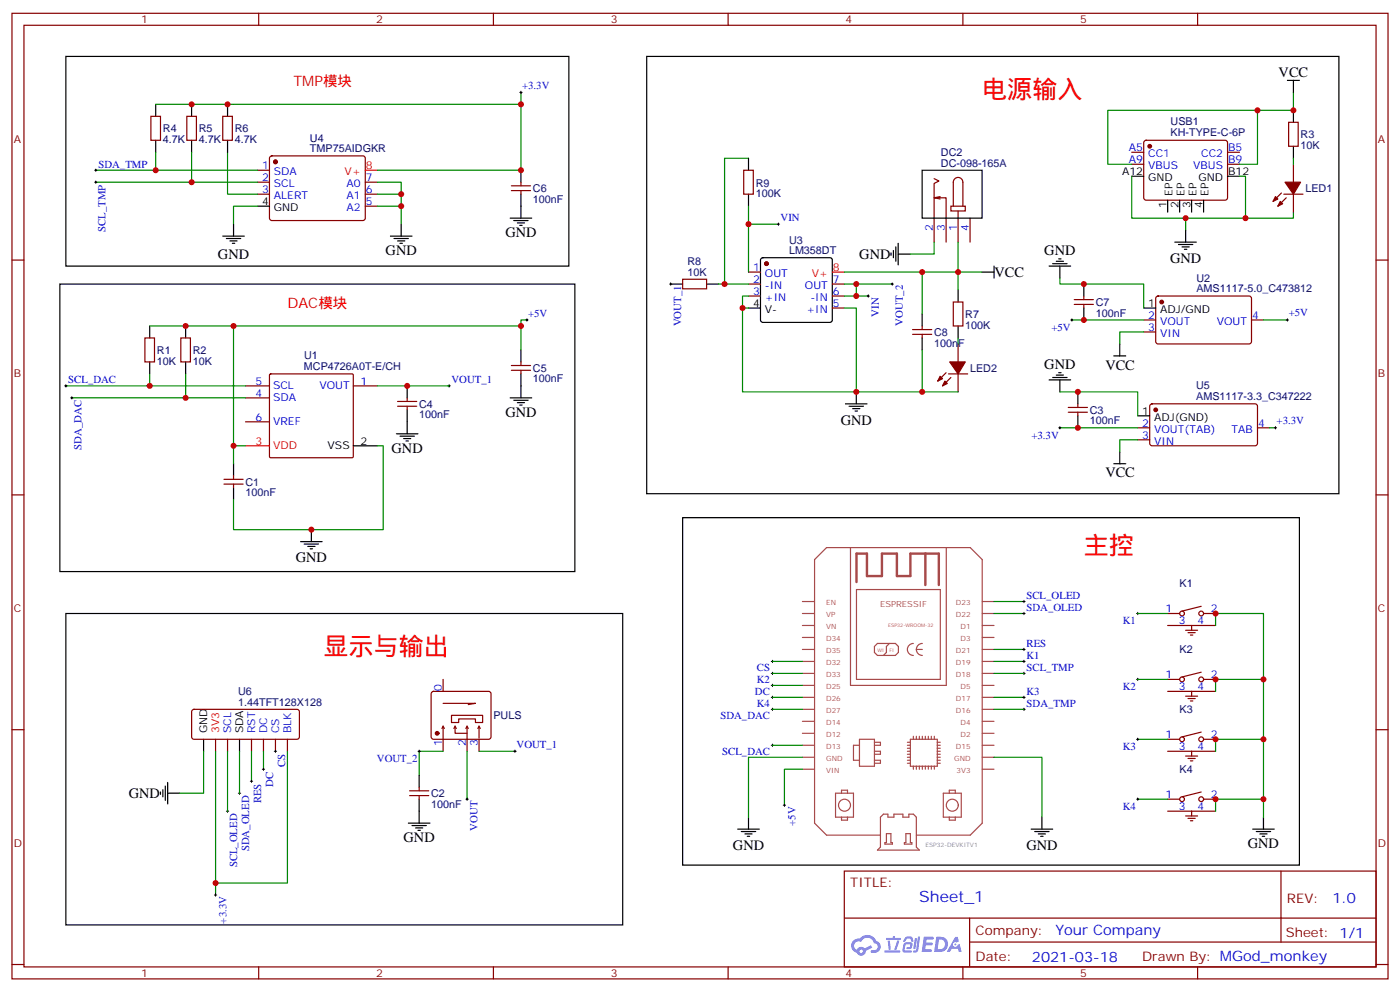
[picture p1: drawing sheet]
<svg xmlns="http://www.w3.org/2000/svg" width="412mm" height="292mm" viewBox="0 0 412 292" stroke-linecap="round" stroke-linejoin="round" font-family="sans-serif">
<g fill="none" stroke="#870000" stroke-width=".35">
<path d="M3.5 3.9h405.4v284.4h-405.4zM7.1 7.4h398.2v277.3h-398.2zM76.2 3.9v3.5M145.3 3.9v3.5M214.5 3.9v3.5M283.6 3.9v3.5M352.8 3.9v3.5M3.5 76.6h3.6M405.3 76.6h3.6M3.5 145.7h3.6M405.3 145.7h3.6M3.5 214.9h3.6"/>
<path d="M405.3 214.9h3.6M248.7 256.5h156.6v28.2h-156.6zM377.3 256.5v20.9M248.7 270.4h156.5M285.6 277.4h119.6M285.6 270.4v14.1M3.5 284h3.6M76.2 284.7v3.6M145.3 284.7v3.6M214.5 284.7v3.6M283.6 284.7v3.6M352.8 284.7v3.6"/>
<path d="M405.3 284h3.6"/>
</g>
<g fill="#5487ff">
<path d="M272.1 275.8h2.6l.3 .2-.1 .6h-2l-.1 1h1.6l.4 .4-.4 .4h-1.7l-.2 1.1 1.8 .1 .3 .3-.2 .4h-2.9z"/>
<path d="M281.4 275.9h.7l.4 1.3-.7 .3a.74 .74 0 0 0-1.1 .3 .74 .74 0 0 0 .5 1.1 .74 .74 0 0 0 .9-.7l.5-.3 .7 2.4h-.9l-.2-1h-1.9l-.5 1h-.9z"/>
<path d="M269.5 276.3h.6l-.4 2.9a.31 .31 0 0 1-.3 .3 .31 .31 0 0 1-.3-.3z"/>
<path d="M270.4 275.8h.6l-.5 4a.89 .89 0 0 1-.7 .7 .89 .89 0 0 1-.9-.3l1-.5z"/>
<path d="M266.8 276l.6-.2 1.2 .1 .5 1.3-.6 .1-.4-.9-1 .1a.95 .95 0 0 1-1 .8l-.1-.2z"/>
<path d="M266.4 277.7l1.8-.2a1.04 1.04 0 0 1 .6 1.1 1.04 1.04 0 0 1-.8 .9h-.7a.29 .29 0 0 1-.3-.4 .29 .29 0 0 1 .3-.2h.7l.2-.8h-1.4l-.4 1.8h1.9a.29 .29 0 0 1 .3 .3 .29 .29 0 0 1-.3 .3h-2l-.4-.3 .2-2.1z"/>
<path d="M260.5 279.9h4.4a.3 .3 0 0 1 .3 .3 .3 .3 0 0 1-.3 .3h-4.3z"/>
<path d="M264.3 277h.6l-.5 1.6a1.02 1.02 0 0 1-.7 1.2l-.2-.3z"/>
<path d="M261.5 277h.6l.3 2.4-.3 .3-.3-.2z"/>
<path d="M261.1 276.2h1.9l.2-.5h.5l-.1 .5h1.5a.29 .29 0 0 1 .3 .3 .29 .29 0 0 1-.3 .3h-3.9z"/>
<path d="M275.8 275.9l-.6 4.4h1.4a2.27 2.27 0 0 0 2.7-2.3 2.27 2.27 0 0 0-2.7-2.1zM276.6 276.6a1.5 1.5 0 0 1 1.8 1.6 1.5 1.5 0 0 1-1.9 1.3h-.3z"/>
<path d="M251.4 277a2.09 2.09 0 0 0 1 3.5 1.37 1.37 0 0 0 1.5 .9 1.37 1.37 0 0 0 1.1-1.4l2-1-.5-.7-1.8 1a1.4 1.4 0 0 0-2.3 .4 1.32 1.32 0 0 1-.6-1.9 1.32 1.32 0 0 1 1.9-.4 2.02 2.02 0 0 1 2-1.3 2.02 2.02 0 0 1 1.8 1.7 1.09 1.09 0 0 1 1.1 1.3 1.09 1.09 0 0 1-1.6 .7 .41 .41 0 0 0-.5 .3 .41 .41 0 0 0 .4 .5 1.89 1.89 0 0 0 2.4-1.2 1.89 1.89 0 0 0-1.2-2.4 2.98 2.98 0 0 0-5-.6l-1 .1zM253.2 280.1a.52 .52 0 0 1 1 0 .52 .52 0 0 1-1 0z"/>
<circle cx="281.4" cy="278.1" r=".28"/>
</g>
<g fill="none" stroke="#870000" stroke-width=".35">
<path d="M44.4 34.3h2.9v7h-2.9zM55 34.3h2.9v7h-2.9zM65.6 34.3h2.8v7h-2.8zM379.6 36h2.8v7.1h-2.8zM75.8 57.2h3.6M75.8 50.1h3.6M75.8 53.7h3.6M79.6 46.1l.5-.2 27.1 .1 .4 .6-.1 17.9-.6 .4h-27.1l-.4-.7v-17.6zM107.6 57.2h3.5M107.6 53.7h3.5M150.6 56.1h5.7M150.6 54.7h5.7"/>
<path d="M153.5 53.7v1M153.5 56.1v1.1M219.1 50.1h2.8v7.1h-2.8zM275.2 52.6l1.4 .7-1.4 .7v17.3M275.2 58.2l1.7 .4M276.9 57.9l-1.7 .3h3.5v13.1M333.4 44.8h3.5M333.4 48.4h3.5M337.1 41.5l.5-.2h23.3l.5 .2 .2 .5-.1 16.5-.6 .4h-23.6l-.4-.7v-16.2zM361.6 44.8h3.5M361.6 48.4h3.5M377.5 56.8l-2.5 2.5"/>
<path d="M378.2 57.2h5.6M378.9 58.2l-2.5 2.5M381 48.4v5.3M381 57.2v5.3M107.6 60.7h3.5M280.1 60.7h4.2v1.4h-4.2zM280.8 60.7v-7a1.41 1.41 0 0 1 1.4-1.5 1.41 1.41 0 0 1 1.4 1.5v7M282.2 62.1v9.2M285.8 64.2v7.1M42.7 99.5h2.8v7.1h-2.8zM53.3 99.5h2.8v7.1h-2.8zM201.1 82.2h7v2.9h-7z"/>
<path d="M220.5 80.1h3.5M220.5 83.6h3.5M220.5 87.2h3.5M245.2 83.6h3.5M245.2 87.2h3.5M245.2 90.7h3.5M268.8 98.5h5.7M268.8 97h5.7M271.6 96v1M271.6 98.5v1M280.8 88.9h2.8v7.1h-2.8zM316.4 89.6h5.7"/>
<path d="M316.4 88.2h5.7M319.3 87.2v1M319.3 89.6v1.1M336.9 94.2h3.5M336.9 97.8h3.5M340.7 87.4l.4-.2h27.1l.5 .7-.1 13-.7 .4-27-.1-.5-.6v-12.7zM368.7 94.2h3.5M72.3 113.6h7.1M72.3 117.2h7.1M79.4 110.3l.3-.2 24.2 .1 .2 .3-.1 24.1-.3 .2-24.2-.1-.1-.3zM104.1 113.6h7M117.1 119.6h5.7"/>
<path d="M117.1 118.2h5.7M119.9 117.2v1M119.9 119.6v1.1M150.6 109h5.7M150.6 107.6h5.7M153.5 106.6v1M153.5 109v1.1M278.7 109.7l-2.5 2.5M279.4 110.1h5.6M280.1 111.2l-2.5 2.4M282.2 101.3v5.3M282.2 110.1v5.3"/>
<path d="M314.7 120h5.6M317.5 118.9v1.1M338.9 119.1l.5-.2 30.6 .1 .4 .6v11.2l-.7 .5-30.6-.1-.4-.6v-11zM72.3 124.2h7.1M314.7 121.4h5.6M317.5 121.4v1M335.1 126h3.6M335.1 129.5h3.6M370.4 126h3.5M66 141.1h5.6M66 142.6h5.6M68.8 140.1v1"/>
<path d="M68.8 142.6v1M353.8 178.5l-5.6 1.5M344 180.7h3.5M344 184.2h14.1M349.2 185.6h3.6M350 186.3h2.1M350.7 187h.7M351 184.2v1.4M353.8 197.9l-5.6 1.5M354.5 180.7h3.6M56.7 209.1l.4-.2h30.7l.4 .7-.1 7.7-.6 .4-30.6-.1-.5-.6v-7.4zM63.5 217.7v3.5"/>
<path d="M67 217.7v3.5M74.1 217.7v3.5M77.6 217.7v3.5M81.1 217.7v3.5M84.7 217.7v3.5M127.2 203.8l.5-.2h16.2l.5 .2 .2 .5v12.7l-.2 .5-.5 .2h-16.2l-.5-.2-.2-.5v-12.7zM130.2 214.5l.3-.7 .4 .7M130.5 207.1h9.6l-2.2 .4M130.5 200.1v3.5M130.5 214.2v7M133 210.6h9.2v2.2h-2.1v-1.1h-5v1.1h-2.1zM133.7 214.5l.4-.7 .3 .7"/>
<path d="M134.1 214.2v1.7h3.5M137.2 214.5l.4-.7 .3 .7M137.6 214.2v7M140.8 214.5l.3-.7 .4 .7M141.1 214.2v3.1M141.1 217.7v3.5M344 200.1h3.5M344 203.6h14.1M344 217.7h3.5M349.2 205h3.6M350 205.7h2.1M350.7 206.4h.7"/>
<path d="M351 203.6v1.4M353.8 215.6l-5.6 1.4M354.5 200.1h3.6M354.5 217.7h3.6M120.6 234.3h5.7M120.6 232.9h5.7M123.5 231.8v1.1M123.5 234.3v1M344 221.2h14.1M344 235.3h3.5M344 238.9h14.1M349.2 222.6h3.6"/>
<path d="M350 223.3h2.1M350.7 224h.7M351 221.2v1.4M351 238.9v1.4M353.8 233.2l-5.6 1.4M354.5 235.3h3.6M349.2 240.3h3.6M350 241h2.1M350.7 241.7h.7"/>
<circle cx="348.2" cy="180.7" r=".71"/>
<circle cx="353.8" cy="180.7" r=".71"/>
<circle cx="348.2" cy="200.1" r=".71"/>
<circle cx="348.2" cy="217.7" r=".71"/>
<circle cx="353.8" cy="200.1" r=".71"/>
<circle cx="353.8" cy="217.7" r=".71"/>
<circle cx="348.2" cy="235.3" r=".71"/>
<circle cx="353.8" cy="235.3" r=".71"/>
</g>
<g fill="none" stroke="#000" stroke-width=".35">
<path d="M19.4 16.6h148.2v61.8h-148.2zM190.5 16.6h203.9v128.8h-203.9zM45.9 30.7v3.6M56.4 30.7v3.6M67 30.7v3.6M379.2 23.7h3.6M381 23.7v3.5M381 32.5v3.5M45.9 41.3v3.5M56.4 41.3v3.5M67 41.3v3.5M153.5 50.1v3.6"/>
<path d="M153.5 57.2v7M220.5 46.6v3.5M220.5 57.2v3.5M271.6 50.1h17.7v14.1h-17.7zM333.4 51.9h3.5M344 58.9v3.6M347.5 58.9v3.6M351 58.9v3.6M354.5 58.9v3.6M361.6 51.9h3.5M381 43.1v3.5M65.6 69.5h6.4"/>
<path d="M66.7 70.2h4.2M67.7 70.9h2.1M68.4 71.6h.7M68.8 66v3.5M75.8 60.7h3.6M115 69.5h6.4M116.1 70.2h4.2M117.1 70.9h2.1M117.8 71.6h.7M118.2 66v3.5M150.3 64.2h6.3M151.3 64.9h4.3"/>
<path d="M152.4 65.7h2.1M153.1 66.4h.7M224.2 76.1l.5-.2h19.8l.5 .2 .2 .5v17.6l-.3 .5-.4 .2h-19.8l-.5-.2-.2-.5v-17.6zM262.5 74.5v.7M263.2 73.8v2.1M263.9 72.7v4.2M264.6 74.8h3.5M264.6 71.6v6.4M292.8 78.4v3.5M309 78.4h6.4M310.1 77.6h4.2M311.1 76.9h2.2"/>
<path d="M311.9 76.2h.7M312.2 78.4v3.5M346.1 71.3h6.3M347.1 72h4.3M348.2 72.7h2.1M348.9 73.4h.7M349.2 67.8v3.5M17.6 83.6h151.7v84.7h-151.7zM44.1 96v3.5M54.7 96v3.5M197.6 83.6h3.5M208.1 83.6h3.6"/>
<path d="M220.5 90.7h3.5M271.6 92.5v3.5M271.6 99.5v3.5M282.2 85.4v3.5M282.2 96v3.5M289.3 80.1h3.5M319.3 83.6v3.6M319.3 90.7v3.5M336.9 90.7h3.5M44.1 106.6v3.5M54.7 106.6v3.5M119.9 113.6v3.6"/>
<path d="M150.3 117.2h6.3M151.3 117.9h4.3M152.4 118.6h2.1M153.1 119.3h.7M153.5 103v3.6M153.5 110.1v7.1M249.1 118.9h6.3M250.1 119.6h4.3M252.2 115.4v3.5M309 111.9h6.4M310.1 111.2h4.2M311.1 110.5h2.2"/>
<path d="M311.9 109.7h.7M312.2 111.9v3.5M317.5 115.4v3.5M328.1 104.8h3.5M329.8 101.3v3.5M68.8 136.6v3.5M104.1 131.3h7M116.8 127.7h6.3M117.8 128.4h4.3M118.9 129.2h2.1M119.6 129.9h.7M119.9 120.7v7"/>
<path d="M251.2 120.3h2.1M251.9 121h.7M317.5 122.4v3.6M328.1 136.6h3.5M329.8 133v3.6M335.1 122.4h3.6M68.8 143.6v3.5M88.5 159.5h6.4M91.7 156v3.5M201.1 152.4h181.7v102.3h-181.7zM89.6 160.2h4.2M90.7 160.9h2.1"/>
<path d="M91.4 161.6h.7M19.4 180.7h164v91.7h-164zM60 217.7v3.5M70.6 217.7v3.5M47.3 233.2v.7M48 232.5v2.1M48.7 231.5v4.2M49.4 233.6h3.5M49.4 230.4v6.3M123.5 228.3v3.5M123.5 235.3v7.1M120.3 242.4h6.3"/>
<path d="M121.4 243.1h4.2M122.4 243.8h2.1M123.1 244.5h.7M217.3 244.2h6.4M218.4 244.9h4.2M219.4 245.6h2.1M220.1 246.3h.7M220.5 240.6v3.6M303.7 244.2h6.4M304.8 244.9h4.2M305.9 245.6h2.1M306.6 246.3h.7"/>
<path d="M306.9 240.6v3.6M369 244.2h6.4M370.1 244.9h4.2M371.1 245.6h2.1M371.8 246.3h.7M372.2 240.6v3.6"/>
</g>
<path d="M107.6 50.1h3.5M245.2 80.1h3.5M72.3 131.3h7.1" fill="none" stroke="#f00" stroke-width=".35"/>
<g fill="#870000" stroke="#870000" stroke-width=".35">
<path d="M378.5 53.7h4.6l-2.1 3.5z"/>
<path d="M375.7 57.9l.7 .7-1.4 .7z"/>
<path d="M377.1 59.3l.7 .7-1.4 .7z"/>
<path d="M279.8 106.6h4.5l-2.1 3.5z"/>
<path d="M276.9 110.8l.7 .7-1.4 .7z"/>
<path d="M278.3 112.2l.7 .7-1.4 .7z"/>
<circle cx="342.2" cy="88.9" r=".53"/>
<circle cx="338.7" cy="43.1" r=".53"/>
<circle cx="128.8" cy="215.9" r=".53"/>
<circle cx="340.4" cy="120.7" r=".53"/>
<circle cx="81.1" cy="47.7" r=".53"/>
<circle cx="225.8" cy="77.6" r=".53"/>
</g>
<g fill="none" stroke="#008700" stroke-width=".35">
<path d="M45.9 30.7h107.6M153.5 27.2v22.9h-42.4M370.4 32.5v15.9h-5.3M381 27.2v5.3h-54.7v15.9h7.1M28.2 53.7h47.6M28.2 50.1h47.6M45.9 44.8v5.3M56.4 44.8v8.9M67 44.8v12.4h8.8M111.1 53.7h7.1v12.3M111.1 57.2h7.1M220.5 46.6h-7.1v37h-1.7"/>
<path d="M333.4 51.9v12.3h15.8M365.1 51.9h1.8v12.3h14.1v-1.7M381 46.6v1.8M75.8 60.7h-7v5.3M111.1 60.7h7.1M220.5 60.7v19.4M220.5 66h8.8M275.2 71.3v3.5h-7.1M282.2 71.3v8.8h-33.5M366.9 64.2h-17.7v3.6M44.1 96h24.7v35.3h3.5M68.8 96h84.7"/>
<path d="M155.2 94.2h-1.7v8.8M213.4 83.6h7.1M218.7 90.7h1.8M220.5 87.2h-1.8v28.2h63.5M248.7 90.7h3.5v24.7M248.7 83.6h3.5v3.6h-3.5M252.2 83.6h10.6M252.2 87.2h3.6M271.6 80.1v12.4M282.2 99.5v1.8M289.3 80.1h-7.1v5.3M312.2 81.9v1.7h24.7v7.1"/>
<path d="M315.7 94.2h21.2M336.9 97.8h-7.1v3.5M372.2 94.2h7M19.4 113.6h52.9M21.2 117.2h51.1M44.1 110.1v3.5M54.7 110.1v7.1M111.1 113.6h21.2M271.6 103v12.4M312.2 115.4h22.9v7M68.8 131.3v5.3M111.1 131.3h1.8v24.7h-44.1v-8.9"/>
<path d="M312.2 126h22.9M335.1 129.5h-5.3v3.5M373.9 126h1.8M292.8 177.1h8.8M227.5 194.8h8.9M227.5 198.3h8.9M292.8 180.7h8.8M292.8 191.2h8.8M292.8 194.8h8.8M292.8 198.3h8.8M335.1 180.7h8.9M358.1 184.2v-3.5h14.1v59.9"/>
<path d="M227.5 205.4h8.9M227.5 219.5h8.9M227.5 208.9h8.9M227.5 201.8h8.9M292.8 205.4h8.8M292.8 208.9h8.8M335.1 217.7h8.9M335.1 200.1h8.9M372.2 200.1h-14.1v3.5M372.2 217.7h-14.1v3.5M60 221.2v12.4h-7.1M63.5 221.2v42.4"/>
<path d="M67 221.2v17.7M70.6 221.2v12.4M74.1 221.2v8.8M77.6 221.2v5.3M84.7 221.2v38.8h-21.2M130.5 221.2h-7v7.1M137.6 221.2v14.1M141.1 221.2h10.6M236.4 223h-15.9v17.6M236.4 226.5h-5.3v10.6M292.8 223h14.1v17.6M335.1 235.3h8.9"/>
<path d="M372.2 235.3h-14.1v3.6"/>
</g>
<g fill="none" stroke="#000" stroke-width=".29">
<path d="M153.1 27.2h.7M153.5 26.8v.8M27.9 50.1h.7M27.9 53.7h.7M28.2 49.8v.7M28.2 53.3v.7M229 66h.7M229.3 65.7v.7M154.9 94.2h.7M155.2 93.9v.7M197.2 83.6h.7M197.6 83.3v.7"/>
<path d="M255.4 87.2h.7M255.8 86.8v.7M262.5 83.6h.7M262.8 83.3v.7M315.4 94.2h.7M315.7 93.9v.7M378.9 94.2h.7M379.2 93.9v.7M19 113.6h.8M19.4 113.3v.7M20.8 117.2h.7M21.2 116.8v.7"/>
<path d="M131.9 113.6h.7M132.3 113.3v.7M311.9 126h.7M312.2 125.6v.7M375.4 126h.7M375.7 125.6v.7M301.3 177.1h.7M301.6 176.8v.7M227.2 194.8h.7M227.2 198.3h.7M227.5 194.4v.7M227.5 197.9v.7"/>
<path d="M301.3 180.7h.7M301.3 194.8h.7M301.3 198.3h.7M301.3 191.2h.7M301.6 180.3v.7M301.6 190.9v.7M301.6 194.4v.7M301.6 197.9v.7M334.8 180.7h.7M335.1 180.3v.7M335.1 199.7v.7M227.2 201.8h.7"/>
<path d="M227.2 208.9h.7M227.2 219.5h.7M227.2 205.4h.7M227.5 201.5v.7M227.5 205v.7M227.5 208.5v.7M227.5 219.1v.7M301.3 208.9h.7M301.3 205.4h.7M301.6 205v.7M301.6 208.5v.7M334.8 200.1h.7"/>
<path d="M334.8 217.7h.7M335.1 217.3v.8M66.7 238.9h.7M67 238.5v.7M70.2 233.6h.7M70.6 233.2v.7M73.7 230h.7M74.1 229.7v.7M77.3 226.5h.7M77.6 226.2v.7M80.8 221.2h.7M81.1 220.9v.7"/>
<path d="M123.1 221.2h.7M123.5 220.9v.7M137.2 235.3h.7M137.6 235v.7M151.3 221.2h.7M151.7 220.9v.7M230.7 237.1h.7M231.1 236.7v.8M334.8 235.3h.7M335.1 235v.7M63.1 263.6h.8M63.5 263.2v.7"/>
</g>
<g fill="none" stroke="#a64a4a" stroke-width=".35">
<path d="M236.4 177.1h3.4M250.5 161.3v40.5h28.3v-40.5M252.3 173.6h24.7v26.5h-24.7zM289.3 177.1h3.5M236.4 198.3h3.4M236.4 194.8h3.4M236.4 191.2h3.4M236.4 187.7h3.4M236.4 184.2h3.4M236.4 180.7h3.4M258.5 189.5h5.3l.8 .9v1.7l-.8 .9h-5.3l-.9-.9v-1.7zM262 189.5l-.9 .9v1.7l-.9 .9"/>
<path d="M269 189.5a1.76 1.76 0 0 0-1.7 1.7 1.76 1.76 0 0 0 1.7 1.8M269.9 191.2a1.77 1.77 0 0 0 1.8 1.8M269.9 191.2h1.8M271.7 189.5a1.76 1.76 0 0 0-1.8 1.7M289.3 198.3h3.5M289.3 194.8h3.5M289.3 191.2h3.5M289.3 187.7h3.5M289.3 184.2h3.5M289.3 180.7h3.5M236.4 219.5h3.4M236.4 215.9h3.4"/>
<path d="M236.4 212.4h3.4M236.4 208.9h3.4M236.4 205.4h3.4M236.4 201.8h3.4M253.2 219.5h-1.8v4.4h1.8M253.2 217.7h4.4v7.9h-4.4zM257.6 218.6h1.7v.9h-1.7M267.3 219.5h.9M267.3 218.6h.9M268.2 217.7h7.9v7.9h-7.9zM269 216.8v.9M269.9 216.8v.9"/>
<path d="M270.8 216.8v.9M271.7 216.8v.9M272.6 216.8v.9M273.5 216.8v.9M274.3 216.8v.9M275.2 216.8v.9M276.1 219.5h.9M276.1 218.6h.9M289.3 219.5h3.5M289.3 215.9h3.5M289.3 212.4h3.5M289.3 208.9h3.5"/>
<path d="M289.3 205.4h3.5M289.3 201.8h3.5M236.4 226.5h3.4M236.4 223h3.4M246.1 233.6h5.3v7h-5.3zM247.9 233.6v-.9h1.7v.9M257.6 223.9h1.7v.9h-1.7M257.6 221.2h1.7v.9h-1.7M267.3 223h.9M267.3 223.9h.9M267.3 224.8h.9M267.3 222.1h.9"/>
<path d="M267.3 221.2h.9M267.3 220.3h.9M269 225.6v.9M269.9 225.6v.9M270.8 225.6v.9M271.7 225.6v.9M272.6 225.6v.9M273.5 225.6v.9M274.3 225.6v.9M275.2 225.6v.9M276.1 223h.9M276.1 223.9h.9"/>
<path d="M276.1 224.8h.9M276.1 222.1h.9M276.1 221.2h.9M276.1 220.3h.9M277.9 233.6h5.3v7h-5.3zM279.6 233.6v-.9h1.8v.9M289.3 226.5h3.5M289.3 223h3.5M247.9 240.6v.9h1.7v-.9M259.3 245.9h-15.8l-3.6-3.5v-77.6l3.6-3.5h42.3l3.5 3.5v77.6l-3.5 3.5h-15.9M259.3 240.6l.9-.9h1.4v.9h1.7v-.9h2.7v.9h1.7v-.9h1.3l.9 .9v8.8l.9 .9h-12.3l.8-.9zM261.1 245.5h1.3v2.6h.5v.5h-2.2v-.5h.4z"/>
<path d="M266.8 245.5h1.4v2.6h.4v.5h-2.2v-.5h.4zM279.6 240.6v.9h1.8v-.9"/>
<circle cx="248.8" cy="237.1" r="1.76"/>
<circle cx="280.5" cy="237.1" r="1.76"/>
</g>
<path d="M252.3 171.4v-8.4h3.1v6.6h4.4v-6.6h4.4v6.6h4v-6.6h8.3v9.3M272.6 163v9.3" fill="none" stroke="#a64a4a" stroke-width=".71"/>
<g fill="#c00">
<circle cx="119.9" cy="113.6" r=".88"/>
<circle cx="317.5" cy="126" r=".88"/>
<circle cx="317.5" cy="115.4" r=".88"/>
<circle cx="118.2" cy="57.2" r=".88"/>
<circle cx="118.2" cy="60.7" r=".88"/>
<circle cx="44.1" cy="113.6" r=".88"/>
<circle cx="54.7" cy="117.2" r=".88"/>
<circle cx="153.5" cy="50.1" r=".88"/>
<circle cx="56.4" cy="53.7" r=".88"/>
<circle cx="45.9" cy="50.1" r=".88"/>
<circle cx="56.4" cy="30.7" r=".88"/>
<circle cx="153.5" cy="30.7" r=".88"/>
<circle cx="67" cy="30.7" r=".88"/>
<circle cx="63.5" cy="260" r=".88"/>
<circle cx="358.1" cy="235.3" r=".88"/>
<circle cx="358.1" cy="217.7" r=".88"/>
<circle cx="358.1" cy="200.1" r=".88"/>
<circle cx="358.1" cy="180.7" r=".88"/>
<circle cx="372.2" cy="217.7" r=".88"/>
<circle cx="372.2" cy="200.1" r=".88"/>
<circle cx="372.2" cy="235.3" r=".88"/>
<circle cx="282.2" cy="80.1" r=".88"/>
<circle cx="366.9" cy="64.2" r=".88"/>
<circle cx="349.3" cy="64.2" r=".88"/>
<circle cx="252.2" cy="115.4" r=".88"/>
<circle cx="370.4" cy="32.5" r=".88"/>
<circle cx="218.7" cy="90.7" r=".88"/>
<circle cx="213.4" cy="83.6" r=".88"/>
<circle cx="220.5" cy="66" r=".88"/>
<circle cx="252.2" cy="87.2" r=".88"/>
<circle cx="252.2" cy="83.6" r=".88"/>
<circle cx="271.6" cy="80.1" r=".88"/>
<circle cx="271.6" cy="115.4" r=".88"/>
<circle cx="381" cy="32.5" r=".88"/>
<circle cx="54.7" cy="96" r=".88"/>
<circle cx="68.8" cy="96" r=".88"/>
<circle cx="153.5" cy="96" r=".88"/>
<circle cx="68.8" cy="131.3" r=".88"/>
<circle cx="91.7" cy="156" r=".88"/>
<circle cx="319.3" cy="94.2" r=".88"/>
<circle cx="319.3" cy="83.6" r=".88"/>
</g>
<g font-size="7.4" fill="#f00">
<text x="289.3" y="29">电源输入</text>
<text x="319.3" y="163">主控</text>
<text x="95.2" y="193">显示与输出</text>
</g>
<text font-size="4.6" fill="#00f" x="270.8" y="265.5">Sheet_1</text>
<g font-size="4.2">
<text x="376.6" y="22.6">VCC</text>
<text x="148.9" y="69.9">GND</text>
<text x="64.2" y="76.3">GND</text>
<text x="113.6" y="75.2">GND</text>
<text x="253.1" y="76.3">GND</text>
<text x="307.6" y="75.1">GND</text>
<text x="344.7" y="77.4">GND</text>
<text x="293" y="81.6">VCC</text>
<text x="307.6" y="108.6">GND</text>
<text x="325.6" y="108.8">VCC</text>
<text x="148.9" y="122.8">GND</text>
<text x="247.7" y="125">GND</text>
<text x="115.4" y="133.4">GND</text>
<text x="325.6" y="140.6">VCC</text>
<text x="87.1" y="165.6">GND</text>
<text x="37.9" y="235.1">GND</text>
<text x="118.9" y="248">GND</text>
<text x="215.9" y="250.3">GND</text>
<text x="302.3" y="250.3">GND</text>
<text x="367.6" y="249.8">GND</text>
</g>
<g font-size="4.2" fill="#f00">
<text x="86.4" y="25.4">TMP模块</text>
<text x="84.7" y="90.7">DAC模块</text>
</g>
<g font-size="4.2" fill="#00f">
<text x="392.5" y="265.8">1.0</text>
<text x="310.9" y="275.3">Your Company</text>
<text x="304" y="283.1">2021-03-18</text>
</g>
<g font-size="3.9" fill="#800">
<text x="250.5" y="261.1">TITLE:</text>
<text x="379.1" y="265.8">REV:</text>
<text x="287.4" y="275.3">Company:</text>
<text x="378.7" y="275.9">Sheet: 1/1</text>
<text x="287.4" y="283">Date:</text>
<text x="336.4" y="283.1">Drawn By: MGod_monkey</text>
</g>
<g font-size="3.2" fill="#800">
<text x="41.6" y="6.9">1</text>
<text x="110.8" y="6.9">2</text>
<text x="179.9" y="6.9">3</text>
<text x="249.1" y="6.9">4</text>
<text x="318.2" y="6.9">5</text>
<text x="4.1" y="42">A</text>
<text x="405.9" y="42">A</text>
<text x="4.1" y="111.2">B</text>
<text x="405.9" y="111.2">B</text>
<text x="4.1" y="180.3">C</text>
<text x="405.9" y="180.3">C</text>
<text x="4.1" y="249.4">D</text>
<text x="405.9" y="249.4">D</text>
<text x="41.6" y="287.7">1</text>
<text x="110.8" y="287.7">2</text>
<text x="179.9" y="287.7">3</text>
<text x="249.1" y="287.7">4</text>
<text x="318.2" y="287.7">5</text>
</g>
<g font-size="3.2" fill="#00f">
<text x="153.8" y="26.2">+3.3V</text>
<text x="332.5" y="44.5">A5</text>
<text x="338.2" y="46.2">CC1</text>
<text x="353.8" y="46.2">CC2</text>
<text x="361.8" y="44.5">B5</text>
<text x="29" y="49.5">SDA_TMP</text>
<text x="77.2" y="49.8">1</text>
<text x="77.2" y="53.3">2</text>
<text x="80.7" y="51.5">SDA</text>
<text x="107.8" y="53.3">7</text>
<text x="332.5" y="48">A9</text>
<text x="338.2" y="49.8">VBUS</text>
<text x="351.5" y="49.8">VBUS</text>
<text x="361.8" y="48">B9</text>
<text x="77.2" y="56.8">3</text>
<text x="80.7" y="55.1">SCL</text>
<text x="80.7" y="58.6">ALERT</text>
<text x="102.1" y="58.6">A1</text>
<text x="102.1" y="55.1">A0</text>
<text x="107.8" y="56.8">6</text>
<text x="102.1" y="62.1">A2</text>
<text x="107.8" y="60.4">5</text>
<text x="229.9" y="65.1">VIN</text>
<text x="31.1" y="68.3" transform="rotate(-90 31.1 68.3)">SCL_TMP</text>
<text x="274.8" y="68" transform="rotate(-90 274.8 68)">2</text>
<text x="278.3" y="68" transform="rotate(-90 278.3 68)">3</text>
<text x="281.9" y="68" transform="rotate(-90 281.9 68)">1</text>
<text x="285.4" y="68" transform="rotate(-90 285.4 68)">4</text>
<text x="221.8" y="79.8">1</text>
<text x="221.8" y="83.3">2</text>
<text x="225.3" y="81.5">OUT</text>
<text x="245.4" y="83.3">7</text>
<text x="221.8" y="86.8">3</text>
<text x="225.3" y="85.1">-IN</text>
<text x="225.3" y="88.6">+IN</text>
<text x="237.1" y="85.1">OUT</text>
<text x="238.7" y="88.6">-IN</text>
<text x="245.4" y="86.8">6</text>
<text x="155.6" y="93.2">+5V</text>
<text x="237.6" y="92.1">+IN</text>
<text x="245.4" y="90.3">5</text>
<text x="258.9" y="93.3" transform="rotate(-90 258.9 93.3)">VIN</text>
<text x="266" y="95.9" transform="rotate(-90 266 95.9)">VOUT_2</text>
<text x="338.2" y="93.9">2</text>
<text x="341.7" y="95.6">VOUT</text>
<text x="358.4" y="95.6">VOUT</text>
<text x="368.8" y="93.9">4</text>
<text x="379.6" y="93.2">+5V</text>
<text x="200.7" y="96.1" transform="rotate(-90 200.7 96.1)">VOUT_1</text>
<text x="309.7" y="97.4">+5V</text>
<text x="338.2" y="97.4">3</text>
<text x="341.7" y="99.2">VIN</text>
<text x="20.1" y="112.7">SCL_DAC</text>
<text x="75.2" y="113.3">5</text>
<text x="106.2" y="113.3">1</text>
<text x="133" y="112.7">VOUT_1</text>
<text x="75.2" y="116.8">4</text>
<text x="80.4" y="118.2">SDA</text>
<text x="80.4" y="114.7">SCL</text>
<text x="94.1" y="114.7">VOUT</text>
<text x="75.2" y="123.9">6</text>
<text x="80.4" y="125.3">VREF</text>
<text x="336.5" y="125.6">2</text>
<text x="370.6" y="125.6">4</text>
<text x="376.1" y="125">+3.3V</text>
<text x="303.8" y="129.2">+3.3V</text>
<text x="336.5" y="129.2">3</text>
<text x="340" y="127.4">VOUT(TAB)</text>
<text x="340" y="130.9">VIN</text>
<text x="362.8" y="127.4">TAB</text>
<text x="24" y="132.5" transform="rotate(-90 24 132.5)">SDA_DAC</text>
<text x="302.4" y="176.5">SCL_OLED</text>
<text x="302.4" y="180">SDA_OLED</text>
<text x="330.8" y="183.8">K1</text>
<text x="343.4" y="180.3">1</text>
<text x="347.2" y="183.8">3</text>
<text x="352.8" y="183.8">4</text>
<text x="356.7" y="180.3">2</text>
<text x="302.4" y="190.6">RES</text>
<text x="222.9" y="197.6">CS</text>
<text x="302.4" y="194.1">K1</text>
<text x="302.4" y="197.6">SCL_TMP</text>
<text x="130.2" y="203.6" transform="rotate(-90 130.2 203.6)">0</text>
<text x="222.9" y="201.1">K2</text>
<text x="330.8" y="203.2">K2</text>
<text x="343.4" y="199.7">1</text>
<text x="347.2" y="203.2">3</text>
<text x="352.8" y="203.2">4</text>
<text x="356.7" y="199.7">2</text>
<text x="222.4" y="204.7">DC</text>
<text x="222.9" y="208.2">K4</text>
<text x="302.4" y="204.7">K3</text>
<text x="302.4" y="208.2">SDA_TMP</text>
<text x="68.1" y="215.9" transform="rotate(-90 68.1 215.9)">SCL</text>
<text x="75.1" y="215.9" transform="rotate(-90 75.1 215.9)">RST</text>
<text x="78.7" y="215.9" transform="rotate(-90 78.7 215.9)">DC</text>
<text x="82.2" y="215.9" transform="rotate(-90 82.2 215.9)">CS</text>
<text x="85.7" y="215.9" transform="rotate(-90 85.7 215.9)">BLK</text>
<text x="212.2" y="211.7">SDA_DAC</text>
<text x="130.2" y="219.7" transform="rotate(-90 130.2 219.7)">1</text>
<text x="137.2" y="219.7" transform="rotate(-90 137.2 219.7)">2</text>
<text x="140.8" y="219.7" transform="rotate(-90 140.8 219.7)">3</text>
<text x="152.2" y="220.3">VOUT_1</text>
<text x="330.8" y="220.8">K3</text>
<text x="343.4" y="217.3">1</text>
<text x="347.2" y="220.9">3</text>
<text x="352.8" y="220.9">4</text>
<text x="356.7" y="217.3">2</text>
<text x="84" y="225.8" transform="rotate(-90 84 225.8)">CS</text>
<text x="111" y="224.4">VOUT_2</text>
<text x="212.7" y="222.3">SCL_DAC</text>
<text x="80.5" y="231.7" transform="rotate(-90 80.5 231.7)">DC</text>
<text x="76.9" y="236.6" transform="rotate(-90 76.9 236.6)">RES</text>
<text x="330.8" y="238.5">K4</text>
<text x="343.4" y="235">1</text>
<text x="347.2" y="238.5">3</text>
<text x="352.8" y="238.5">4</text>
<text x="356.7" y="235">2</text>
<text x="140.7" y="244.6" transform="rotate(-90 140.7 244.6)">VOUT</text>
<text x="234.3" y="243.1" transform="rotate(-90 234.3 243.1)">+5V</text>
<text x="73.4" y="250.7" transform="rotate(-90 73.4 250.7)">SDA_OLED</text>
<text x="69.9" y="255.4" transform="rotate(-90 69.9 255.4)">SCL_OLED</text>
<text x="66.8" y="271.9" transform="rotate(-90 66.8 271.9)">+3.3V</text>
</g>
<g font-size="3.2" fill="#000080">
<text x="48" y="38.9">R4</text>
<text x="58.6" y="38.9">R5</text>
<text x="69.1" y="38.9">R6</text>
<text x="91.3" y="41.8">U4</text>
<text x="344.8" y="40">KH-TYPE-C-6P</text>
<text x="344.8" y="36.8">USB1</text>
<text x="383.1" y="40.8">R3</text>
<text x="48" y="42.1">4.7K</text>
<text x="58.6" y="42.1">4.7K</text>
<text x="69.1" y="42.1">4.7K</text>
<text x="91.3" y="44.8">TMP75AIDGKR</text>
<text x="277.2" y="45.9">DC2</text>
<text x="383.1" y="43.8">10K</text>
<text x="277.2" y="49.1">DC-098-165A</text>
<text x="157" y="59.7">100nF</text>
<text x="157" y="56.6">C6</text>
<text x="222.6" y="58">100K</text>
<text x="222.6" y="54.9">R9</text>
<text x="384.5" y="56.6">LED1</text>
<text x="232.4" y="71.8">U3</text>
<text x="232.4" y="74.8">LM358DT</text>
<text x="202.5" y="81.2">10K</text>
<text x="202.5" y="78.1">R8</text>
<text x="352.4" y="83">U2</text>
<text x="352.4" y="86.1">AMS1117-5.0_C473812</text>
<text x="284.3" y="93.7">R7</text>
<text x="322.8" y="93.2">100nF</text>
<text x="322.8" y="90.1">C7</text>
<text x="275.2" y="99">C8</text>
<text x="284.3" y="96.8">100K</text>
<text x="46.2" y="107.3">10K</text>
<text x="46.2" y="104.2">R1</text>
<text x="56.8" y="107.3">10K</text>
<text x="56.8" y="104.2">R2</text>
<text x="89.5" y="105.8">U1</text>
<text x="275.2" y="102">100nF</text>
<text x="89.5" y="108.8">MCP4726A0T-E/CH</text>
<text x="157" y="112.6">100nF</text>
<text x="157" y="109.5">C5</text>
<text x="285.8" y="109.5">LED2</text>
<text x="352.4" y="117.6">AMS1117-3.3_C347222</text>
<text x="352.4" y="114.6">U5</text>
<text x="123.5" y="123.2">100nF</text>
<text x="123.5" y="120.1">C4</text>
<text x="321" y="125">100nF</text>
<text x="321" y="121.9">C3</text>
<text x="72.3" y="143">C1</text>
<text x="72.3" y="146.2">100nF</text>
<text x="347.4" y="172.9">K1</text>
<text x="347.4" y="192.3">K2</text>
<text x="70.1" y="207.8">1.44TFT128X128</text>
<text x="70.1" y="204.8">U6</text>
<text x="347.4" y="210">K3</text>
<text x="145.3" y="211.8">PULS</text>
<text x="347.4" y="227.6">K4</text>
<text x="127" y="237.9">100nF</text>
<text x="127" y="234.8">C2</text>
</g>
<g font-size="3.2" fill="#f00">
<text x="101.5" y="51.5">V+</text>
<text x="107.8" y="49.8">8</text>
<text x="239.1" y="81.5">V+</text>
<text x="245.4" y="79.8">8</text>
<text x="75.2" y="130.9">3</text>
<text x="80.4" y="132.3">VDD</text>
<text x="64.6" y="215.9" transform="rotate(-90 64.6 215.9)">3V3</text>
</g>
<g font-size="3.2">
<text x="330.5" y="51.5">A12</text>
<text x="338.2" y="53.3">GND</text>
<text x="353" y="53.3">GND</text>
<text x="361.8" y="51.5">B12</text>
<text x="345.4" y="57.6" transform="rotate(-90 345.4 57.6)">EP</text>
<text x="348.9" y="57.6" transform="rotate(-90 348.9 57.6)">EP</text>
<text x="352.4" y="57.6" transform="rotate(-90 352.4 57.6)">EP</text>
<text x="356" y="57.6" transform="rotate(-90 356 57.6)">EP</text>
<text x="77.2" y="60.4">4</text>
<text x="80.7" y="62.1">GND</text>
<text x="343.6" y="61.1" transform="rotate(-90 343.6 61.1)">1</text>
<text x="347.1" y="61.1" transform="rotate(-90 347.1 61.1)">2</text>
<text x="350.7" y="61.1" transform="rotate(-90 350.7 61.1)">3</text>
<text x="354.2" y="61.1" transform="rotate(-90 354.2 61.1)">4</text>
<text x="221.8" y="90.3">4</text>
<text x="225.3" y="92.1">V-</text>
<text x="338.2" y="90.3">1</text>
<text x="341.7" y="92.1">ADJ/GND</text>
<text x="336.5" y="122.1">1</text>
<text x="340" y="123.9">ADJ(GND)</text>
<text x="106.2" y="130.9">2</text>
<text x="96.5" y="132.3">VSS</text>
<text x="61" y="215.9" transform="rotate(-90 61 215.9)">GND</text>
<text x="71.6" y="215.9" transform="rotate(-90 71.6 215.9)">SDA</text>
</g>
<text font-size="2.5" fill="#a54b4b" x="259.2" y="178.7">ESPRESSIF</text>
<g font-size="2.1" fill="#a54b4b">
<text x="243.4" y="178.2">EN</text>
<text x="281.6" y="178.2">D23</text>
<text x="243.4" y="181.7">VP</text>
<text x="243.4" y="185.2">VN</text>
<text x="281.6" y="181.7">D22</text>
<text x="282.9" y="185.2">D1</text>
<text x="243.4" y="188.8">D34</text>
<text x="282.9" y="188.8">D3</text>
<text x="243.4" y="192.3">D35</text>
<text x="243.4" y="195.8">D32</text>
<text x="281.6" y="195.8">D19</text>
<text x="281.6" y="192.3">D21</text>
<text x="243.4" y="199.3">D33</text>
<text x="243.4" y="202.9">D25</text>
<text x="281.6" y="199.3">D18</text>
<text x="282.9" y="202.9">D5</text>
<text x="243.4" y="206.4">D26</text>
<text x="243.4" y="209.9">D27</text>
<text x="281.6" y="209.9">D16</text>
<text x="281.6" y="206.4">D17</text>
<text x="243.4" y="213.4">D14</text>
<text x="282.9" y="213.4">D4</text>
<text x="243.4" y="217">D12</text>
<text x="243.4" y="220.5">D13</text>
<text x="281.6" y="220.5">D15</text>
<text x="282.9" y="217">D2</text>
<text x="243.4" y="224">GND</text>
<text x="243.4" y="227.6">VIN</text>
<text x="281.1" y="224">GND</text>
<text x="281.8" y="227.6">3V3</text>
</g>
<text font-size="1.8" fill="#838383" x="272.6" y="249.5">ESP32-DEVKITV1</text>
<g font-size="1.4" fill="#a54b4b">
<text x="261.6" y="184.7">ESP32-WROOM-32</text>
<text x="258.5" y="192.1">WI</text>
<text x="262" y="192.1">FI</text>
</g>
</svg>
